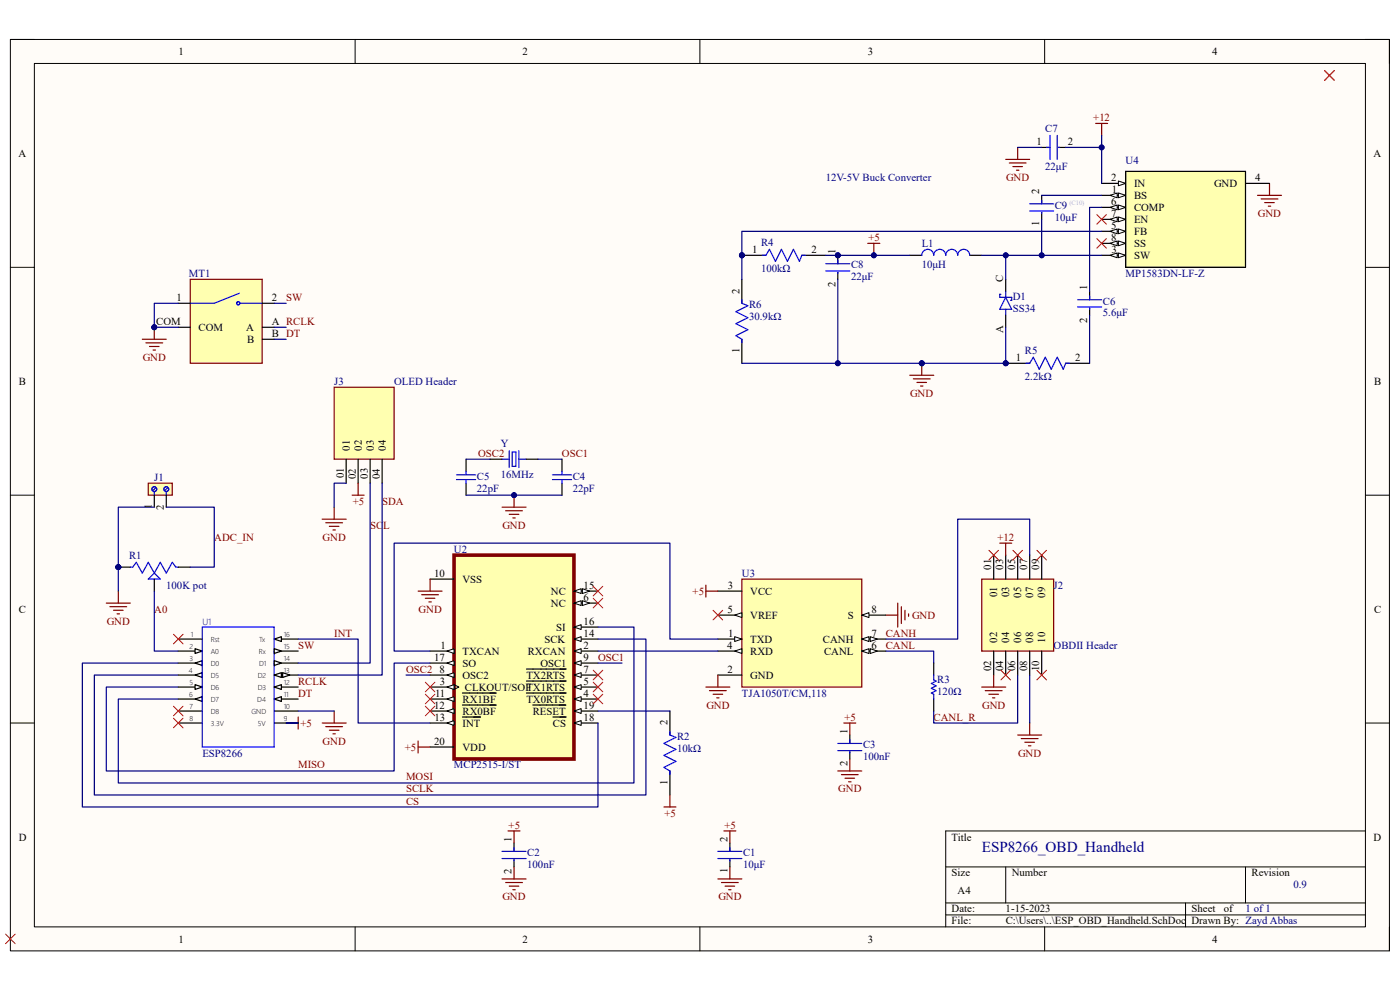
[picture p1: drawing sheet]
<svg xmlns="http://www.w3.org/2000/svg" width="297mm" height="210mm" viewBox="0 0 297 210" stroke-linecap="round" stroke-linejoin="round" font-family="sans-serif">
<path d="M2.2 8.4h292.6v193.3h-292.6z" fill-rule="evenodd" fill="#fffcf8"/>
<path d="M2.2 8.4h292.6v193.3h-292.6z" fill="none" stroke="#000" stroke-width=".21"/>
<path d="M7.3 13.5h282.4v183.1h-282.4z" fill-rule="evenodd" fill="#fffcf8"/>
<g fill="none" stroke="#000" stroke-width=".21">
<path d="M2.2 8.4h5.1M7.3 13.5h282.4v183.1h-282.4zM75.3 8.4v5.1M148.5 8.4v5.1M221.6 8.4v5.1M289.7 8.4h5.1v5.1M2.2 56.7h5.1M289.7 56.7h5.1M2.2 105h5.1M289.7 105.1h5.1M2.2 153.4h5.1M289.7 153.4h5.1"/>
<path d="M289.7 176.3h-89.1v20.3M75.3 196.6v5.1M148.5 196.6v5.1M200.6 183.9h89.1M200.6 191.5h89.1M200.6 194.1h89.1M213.4 183.9v7.6M221.6 196.6v5.1M251.5 191.5v5.1M264.2 183.9v7.6M294.8 196.6v5.1"/>
</g>
<path d="M96.3 117.8h25.5v43.2h-25.5z" fill-rule="evenodd" fill="#ffffb0"/>
<path d="M96.3 117.8h25.5v43.2h-25.5z" fill="none" stroke="#800000" stroke-width=".76"/>
<path d="M121.8 153.4h5.1" fill="none" stroke="#000" stroke-width=".25"/>
<path d="M121.8 153.4l1.5-.5v1z" fill="#f8fcff"/>
<path d="M121.8 153.4l1.5-.5v1z" fill="none" stroke="#000" stroke-width=".21"/>
<path d="M117.3 152.1h2.8M121.8 150.8h5.1" fill="none" stroke="#000" stroke-width=".25"/>
<path d="M121.8 150.8l1.5-.5v1z" fill="#f8fcff"/>
<path d="M121.8 150.8l1.5-.5v1z" fill="none" stroke="#000" stroke-width=".21"/>
<path d="M113 149.6h7M121.8 148.3h5.1" fill="none" stroke="#000" stroke-width=".25"/>
<path d="M121.8 148.3l1.5-.5v1z" fill="#f8fcff"/>
<path d="M121.8 148.3l1.5-.5v1z" fill="none" stroke="#000" stroke-width=".21"/>
<path d="M111.7 147h8.4M121.8 145.7h5.1" fill="none" stroke="#000" stroke-width=".25"/>
<path d="M121.8 145.7l1.5-.5v1.1z" fill="#f8fcff"/>
<path d="M121.8 145.7l1.5-.5v1.1z" fill="none" stroke="#000" stroke-width=".21"/>
<path d="M111.7 144.5h8.4M121.8 143.2h5.1" fill="none" stroke="#000" stroke-width=".25"/>
<path d="M121.8 143.2l1.5-.5v1z" fill="#f8fcff"/>
<path d="M121.8 143.2l1.5-.5v1z" fill="none" stroke="#000" stroke-width=".21"/>
<path d="M111.7 141.9h8.4M121.8 140.7h5.1" fill="none" stroke="#000" stroke-width=".25"/>
<path d="M121.8 140.7l1.5-.6v1.1z" fill="#f8fcff"/>
<path d="M121.8 140.7l1.5-.6v1.1z" fill="none" stroke="#000" stroke-width=".21"/>
<path d="M121.8 138.1h5.1" fill="none" stroke="#000" stroke-width=".25"/>
<path d="M121.8 138.1l1.5-.5v1z" fill="#f8fcff"/>
<path d="M121.8 138.1l1.5-.5v1z" fill="none" stroke="#000" stroke-width=".21"/>
<path d="M121.8 135.6h5.1" fill="none" stroke="#000" stroke-width=".25"/>
<path d="M121.8 135.6l1.5-.5v1z" fill="#f8fcff"/>
<path d="M121.8 135.6l1.5-.5v1z" fill="none" stroke="#000" stroke-width=".21"/>
<path d="M121.8 133h5.1" fill="none" stroke="#000" stroke-width=".25"/>
<path d="M121.8 133l1.5-.5v1z" fill="#f8fcff"/>
<path d="M121.8 133l1.5-.5v1z" fill="none" stroke="#000" stroke-width=".21"/>
<path d="M121.8 127.9h5.1" fill="none" stroke="#000" stroke-width=".25"/>
<path d="M121.8 127.9l1.5-.5v1z" fill="#f8fcff"/>
<path d="M121.8 127.9l1.5-.5v1z" fill="none" stroke="#000" stroke-width=".21"/>
<path d="M123.5 127.4l1.6 .5-1.6 .5z" fill="#f8fcff"/>
<path d="M123.5 127.4l1.6 .5-1.6 .5z" fill="none" stroke="#000" stroke-width=".21"/>
<path d="M121.8 125.4h5.1" fill="none" stroke="#000" stroke-width=".25"/>
<path d="M121.8 125.4l1.5-.5v1z" fill="#f8fcff"/>
<path d="M121.8 125.4l1.5-.5v1z" fill="none" stroke="#000" stroke-width=".21"/>
<path d="M123.5 124.9l1.6 .5-1.6 .5z" fill="#f8fcff"/>
<path d="M123.5 124.9l1.6 .5-1.6 .5z" fill="none" stroke="#000" stroke-width=".21"/>
<path d="M91.2 158.5h5.1M91.2 153.4h5.1" fill="none" stroke="#000" stroke-width=".25"/>
<path d="M94.8 153.4l1.5-.5v1z" fill="#f8fcff"/>
<path d="M94.8 153.4l1.5-.5v1z" fill="none" stroke="#000" stroke-width=".21"/>
<path d="M91.2 150.8h5.1M98.1 152.1h3.8" fill="none" stroke="#000" stroke-width=".25"/>
<path d="M94.8 150.8l1.5-.5v1z" fill="#f8fcff"/>
<path d="M94.8 150.8l1.5-.5v1z" fill="none" stroke="#000" stroke-width=".21"/>
<path d="M91.2 148.3h5.1M98.1 149.6h7.2" fill="none" stroke="#000" stroke-width=".25"/>
<path d="M94.8 148.3l1.5-.5v1z" fill="#f8fcff"/>
<path d="M94.8 148.3l1.5-.5v1z" fill="none" stroke="#000" stroke-width=".21"/>
<path d="M91.2 145.7h5.1M98.1 147h7.2" fill="none" stroke="#000" stroke-width=".25"/>
<path d="M94.8 145.7l1.5-.5v1.1z" fill="#f8fcff"/>
<path d="M94.8 145.7l1.5-.5v1.1zM96.3 145.2l1.1 .5-1.1 .6" fill="none" stroke="#000" stroke-width=".21"/>
<path d="M91.2 143.2h5.1" fill="none" stroke="#000" stroke-width=".25"/>
<path d="M94.8 143.2l1.5-.5v1z" fill="#f8fcff"/>
<path d="M94.8 143.2l1.5-.5v1z" fill="none" stroke="#000" stroke-width=".21"/>
<path d="M91.2 140.7h5.1" fill="none" stroke="#000" stroke-width=".25"/>
<path d="M94.8 140.7l1.5-.6v1.1z" fill="#f8fcff"/>
<path d="M94.8 140.7l1.5-.6v1.1z" fill="none" stroke="#000" stroke-width=".21"/>
<path d="M91.2 138.1h5.1" fill="none" stroke="#000" stroke-width=".25"/>
<path d="M94.8 138.1l1.5-.5v1z" fill="#f8fcff"/>
<path d="M94.8 138.1l1.5-.5v1z" fill="none" stroke="#000" stroke-width=".21"/>
<path d="M91.2 122.9h5.1" fill="none" stroke="#000" stroke-width=".25"/>
<path d="M157.4 122.9h25.4v22.9h-25.4z" fill-rule="evenodd" fill="#ffffb0"/>
<path d="M157.4 122.9h25.4v22.9h-25.4z" fill="none" stroke="#800000" stroke-width=".25"/>
<path d="M182.8 130.5h5.1" fill="none" stroke="#000" stroke-width=".25"/>
<path d="M182.8 130.5l1.6-.5v1z" fill="#f8fcff"/>
<path d="M182.8 130.5l1.6-.5v1z" fill="none" stroke="#000" stroke-width=".21"/>
<path d="M182.8 135.6h5.1" fill="none" stroke="#000" stroke-width=".25"/>
<path d="M182.8 135.6l1.6-.5v1z" fill="#f8fcff"/>
<path d="M182.8 135.6l1.6-.5v1z" fill="none" stroke="#000" stroke-width=".21"/>
<path d="M184.6 135.1l1.5 .5-1.5 .5z" fill="#f8fcff"/>
<path d="M184.6 135.1l1.5 .5-1.5 .5z" fill="none" stroke="#000" stroke-width=".21"/>
<path d="M182.8 138.1h5.1" fill="none" stroke="#000" stroke-width=".25"/>
<path d="M182.8 138.1l1.6-.5v1z" fill="#f8fcff"/>
<path d="M182.8 138.1l1.6-.5v1z" fill="none" stroke="#000" stroke-width=".21"/>
<path d="M184.6 137.6l1.5 .5-1.5 .5z" fill="#f8fcff"/>
<path d="M184.6 137.6l1.5 .5-1.5 .5z" fill="none" stroke="#000" stroke-width=".21"/>
<path d="M152.3 125.4h5.1M152.3 130.5h5.1" fill="none" stroke="#000" stroke-width=".25"/>
<path d="M155.9 130.5l1.5-.5v1z" fill="#f8fcff"/>
<path d="M155.9 130.5l1.5-.5v1z" fill="none" stroke="#000" stroke-width=".21"/>
<path d="M152.3 135.6h5.1" fill="none" stroke="#000" stroke-width=".25"/>
<path d="M155.9 135.1l1.5 .5-1.5 .5z" fill="#f8fcff"/>
<path d="M155.9 135.1l1.5 .5-1.5 .5z" fill="none" stroke="#000" stroke-width=".21"/>
<path d="M152.3 138.1h5.1" fill="none" stroke="#000" stroke-width=".25"/>
<path d="M155.9 138.1l1.5-.5v1z" fill="#f8fcff"/>
<path d="M155.9 138.1l1.5-.5v1z" fill="none" stroke="#000" stroke-width=".21"/>
<path d="M104 97.4h2.5M111.6 97.4h2.5M152.3 143.2h5.1" fill="none" stroke="#000" stroke-width=".25"/>
<path d="M106.5 97.4h1.5M108 95.6v3.6M108.7 95.9h.7v3h-.7zM110.1 97.4h1.5M110.1 95.6v3.6" fill="none" stroke="#00f" stroke-width=".25"/>
<path d="M31.5 102.5h5v2.5h-5z" fill-rule="evenodd" fill="#ffffb0"/>
<path d="M31.5 102.5h5v2.5h-5z" fill="none" stroke="#800000" stroke-width=".25"/>
<g fill="none" stroke="#00f" stroke-width=".25">
<path d="M32.7 104.3v.7M33 103.5l-.5 .5M35.3 104.3v.7M35.5 103.5l-.5 .5"/>
<circle cx="32.7" cy="103.8" r=".51"/>
<circle cx="35.3" cy="103.8" r=".51"/>
</g>
<path d="M32.7 105v2.6M35.3 105v2.6" fill="none" stroke="#000" stroke-width=".25"/>
<circle cx="25.1" cy="120.3" r=".51" fill="#000080"/>
<circle cx="25.1" cy="120.3" r=".51" fill="none" stroke="#000080" stroke-width=".21"/>
<path d="M27.6 120.3h.6l.7-1 1.3 2.3 1.3-2.3 1.2 2.3M31.5 122.9l1.2-1.3 1.3 1.3zM37.8 120.3h-.5l-.8-1-1.2 2.3-1.3-2.3-1.3 2.3" fill="none" stroke="#00f" stroke-width=".25"/>
<path d="M25.1 120.3h2.5" fill="none" stroke="#000" stroke-width=".25"/>
<circle cx="25.1" cy="120.3" r=".51" fill="#000080"/>
<circle cx="25.1" cy="120.3" r=".51" fill="none" stroke="#000080" stroke-width=".21"/>
<path d="M32.7 122.9v2.5M37.8 120.3h2.6" fill="none" stroke="#000" stroke-width=".25"/>
<g fill="none" stroke="#800000" stroke-width=".25">
<path d="M88.7 125.4h5.1M89.5 126.2h3.5M90.2 126.9h2.1M91 127.7h.5M91.2 122.9v2.5M149.8 125.4h2.5M149.8 124.1v2.6M60.7 153.4h2.6M63.3 152.1v2.6M88.7 157.2v2.5M88.7 158.5h2.5M149.8 145.7h5"/>
<path d="M150.5 146.5h3.6M151.3 147.3h2M152 148h.6M152.3 143.2v2.5"/>
</g>
<path d="M208.3 122.9h15.2v15.2h-15.2z" fill-rule="evenodd" fill="#ffffb0"/>
<path d="M208.3 122.9h15.2v15.2h-15.2zM68.3 153.4h5.1M69.1 154.1h3.6M69.9 154.9h2M70.6 155.7h.5M70.9 150.8v2.6" fill="none" stroke="#800000" stroke-width=".25"/>
<path d="M210.8 117.8v5.1M213.4 117.8v5.1M215.9 117.8v5.1M218.5 117.8v5.1M221 117.8v5.1M210.8 138.1v5.1M213.4 138.1v5.1M215.9 138.1v5.1M218.5 138.1v5.1M221 138.1v5.1M37.8 143.2h5.1" fill="none" stroke="#000" stroke-width=".25"/>
<path d="M41.4 143.2l1.5-.5v1z" fill="#f8fcff"/>
<path d="M37.8 145.7h5.1M41.4 143.2l1.5-.5v1z" fill="none" stroke="#000" stroke-width=".25"/>
<path d="M41.4 145.2l1.5 .5-1.5 .6z" fill="#f8fcff"/>
<path d="M37.8 138.1h5.1M41.4 145.2l1.5 .5-1.5 .6z" fill="none" stroke="#000" stroke-width=".25"/>
<path d="M41.4 137.6l1.5 .5-1.5 .5z" fill="#f8fcff"/>
<path d="M41.4 137.6l1.5 .5-1.5 .5zM37.8 140.7h5.1" fill="none" stroke="#000" stroke-width=".25"/>
<path d="M41.4 140.7l1.5-.6v1.1z" fill="#f8fcff"/>
<path d="M37.8 153.4h5.1M37.8 148.3h5.1M41.4 140.7l1.5-.6v1.1zM58.2 153.4h5.1" fill="none" stroke="#000" stroke-width=".25"/>
<path d="M41.4 148.3l1.5-.5v1z" fill="#f8fcff"/>
<path d="M58.2 135.6h5.1M37.8 150.8h5.1M41.4 148.3l1.5-.5v1z" fill="none" stroke="#000" stroke-width=".25"/>
<path d="M58.2 135.6l1.5-.5v1z" fill="#f8fcff"/>
<path d="M58.2 135.6l1.5-.5v1zM58.2 150.8h5.1M58.2 148.3h5.1" fill="none" stroke="#000" stroke-width=".25"/>
<path d="M58.2 148.3l1.5-.5v1z" fill="#f8fcff"/>
<path d="M37.8 135.6h5.1M58.2 148.3l1.5-.5v1zM58.2 140.7h5.1" fill="none" stroke="#000" stroke-width=".25"/>
<path d="M42.9 133h15.3v25.5h-15.3z" fill="none" stroke="#00f" stroke-width=".25"/>
<path d="M58.2 140.1l1.5 .6-1.5 .5z" fill="#f8fcff"/>
<path d="M58.2 138.1h5.1M58.2 140.1l1.5 .6-1.5 .5z" fill="none" stroke="#000" stroke-width=".25"/>
<path d="M58.2 137.6l1.5 .5-1.5 .5z" fill="#f8fcff"/>
<path d="M58.2 137.6l1.5 .5-1.5 .5zM58.2 145.7h5.1" fill="none" stroke="#000" stroke-width=".25"/>
<path d="M58.2 145.7l1.5-.5v1.1z" fill="#f8fcff"/>
<path d="M58.2 145.7l1.5-.5v1.1zM58.2 143.2h5.1" fill="none" stroke="#000" stroke-width=".25"/>
<path d="M58.2 143.2l1.5-.5v1z" fill="#f8fcff"/>
<path d="M58.2 143.2l1.5-.5v1z" fill="none" stroke="#000" stroke-width=".25"/>
<path d="M60 142.7l1.5 .5-1.5 .5z" fill="#f8fcff"/>
<path d="M60 142.7l1.5 .5-1.5 .5z" fill="none" stroke="#000" stroke-width=".25"/>
<path d="M22.6 127.9h5M23.3 128.7h3.6M24.1 129.5h2M24.8 130.2h.6M25.1 125.4v2.5" fill="none" stroke="#800000" stroke-width=".25"/>
<g fill="none" stroke="#f00" stroke-width=".21">
<path d="M36.8 134.6l2 2M38.8 134.6l-2 2M125.8 124.4l2.1 2M125.8 126.9l2.1 2.1M127.9 124.4l-2.1 2M127.9 126.9l-2.1 2.1M36.8 152.4l2 2M38.8 152.4l-2 2M90.2 144.7l2.1 2.1M90.2 147.3l2.1 2M90.2 149.8l2.1 2.1M92.3 144.7l-2.1 2.1"/>
<path d="M92.3 147.3l-2.1 2M92.3 149.8l-2.1 2.1M125.8 142.2l2.1 2M125.8 144.7l2.1 2.1M125.8 147.3l2.1 2M127.9 142.2l-2.1 2M127.9 144.7l-2.1 2.1M127.9 147.3l-2.1 2"/>
</g>
<path d="M70.9 82.1h12.7v15.3h-12.7z" fill-rule="evenodd" fill="#ffffb0"/>
<g fill="none" stroke="#800000" stroke-width=".25">
<path d="M232.4 26.2h2.6M233.7 26.2v2.5M269.3 38.9v2.5M266.8 41.4h5.1M267.5 42.2h3.6M268.3 43h2M269.1 43.7h.5M70.9 82.1h12.7v15.3h-12.7zM106.5 107.6h5.1M107.3 108.4h3.5M108 109.1h2.1M108.8 109.9h.5"/>
<path d="M109.1 105v2.6M212.1 115.2h2.5M213.4 115.2v2.6M208.3 145.8h5.1M209 146.5h3.6M209.8 147.3h2M210.6 148h.5M210.8 143.2v2.6M215.9 155.9h5.1M216.7 156.7h3.5M217.4 157.5h2.1M218.2 158.2h.5"/>
<path d="M218.5 153.4v2.5"/>
</g>
<path d="M73.4 97.4v5.1M76 97.4v5.1M78.5 97.4v5.1M81.1 97.4v5.1M98.9 97.4v2.6M119.2 97.4v2.6M98.9 102.5v2.5M119.2 102.5v2.5" fill="none" stroke="#000" stroke-width=".25"/>
<g fill="none" stroke="#f00" stroke-width=".21">
<path d="M281 15l2.1 2M283.1 15l-2.1 2M209.8 116.7l2 2.1M211.8 116.7l-2 2.1M214.9 116.7l2 2.1M216.9 116.7l-2 2.1M220 116.7l2 2.1M222 116.7l-2 2.1M151.3 129.5l2 2M153.3 129.5l-2 2M36.8 149.8l2 2.1M38.8 149.8l-2 2.1"/>
<path d="M212.3 142.2l2.1 2M214.4 142.2l-2.1 2M220 142.2l2 2M222 142.2l-2 2M1.2 198.2l2 2M3.2 198.2l-2 2"/>
</g>
<path d="M98.9 100v.7M119.2 100v.7M96.8 100.7h4.1M96.8 101.7h4.1M98.9 101.7v.8M117.2 100.7h4.1M117.2 101.7h4.1M119.2 101.7v.8" fill="none" stroke="#00f" stroke-width=".25"/>
<circle cx="109.1" cy="105" r=".51" fill="#000080"/>
<circle cx="109.1" cy="105" r=".51" fill="none" stroke="#000080" stroke-width=".21"/>
<path d="M68.3 110.1h5.1M69.1 110.9h3.6M69.9 111.7h2M70.6 112.4h.5M70.9 107.6v2.5M74.7 105h2.6M76 102.5v2.5" fill="none" stroke="#800000" stroke-width=".25"/>
<path d="M40.4 59.3h15.2v17.8h-15.2z" fill-rule="evenodd" fill="#ffffb0"/>
<path d="M40.4 59.3h15.2v17.8h-15.2z" fill="none" stroke="#800000" stroke-width=".25"/>
<g fill="none" stroke="#00f" stroke-width=".25">
<path d="M50.8 62.2l-5.3 2.1h-5.1M50.9 64.3h4.7"/>
<circle cx="50.5" cy="64.3" r=".33"/>
</g>
<path d="M37.8 64.3h2.6M37.8 69.4h2.6M55.6 64.3h2.6M55.6 69.4h2.6M55.6 72h2.6" fill="none" stroke="#000" stroke-width=".25"/>
<path d="M238.8 36.4h25.4v20.3h-25.4z" fill-rule="evenodd" fill="#ffffb0"/>
<path d="M238.8 36.4h25.4v20.3h-25.4z" fill="none" stroke="#800000" stroke-width=".21"/>
<path d="M238.8 36.4h25.4v20.3h-25.4zM264.2 38.9h5.1M233.7 54.2h5.1" fill="none" stroke="#000" stroke-width=".25"/>
<path d="M237.3 53.7l1.5 .5-1.5 .5z" fill="#f8fcff"/>
<path d="M237.3 53.7l1.5 .5-1.5 .5z" fill="none" stroke="#000" stroke-width=".21"/>
<path d="M235.5 54.2l1.5-.5v1z" fill="#f8fcff"/>
<path d="M235.5 54.2l1.5-.5v1z" fill="none" stroke="#000" stroke-width=".21"/>
<path d="M233.7 51.6h5.1" fill="none" stroke="#000" stroke-width=".25"/>
<path d="M237.3 51.1l1.5 .5-1.5 .5z" fill="#f8fcff"/>
<path d="M237.3 51.1l1.5 .5-1.5 .5z" fill="none" stroke="#000" stroke-width=".21"/>
<path d="M235.5 51.6l1.5-.5v1z" fill="#f8fcff"/>
<path d="M235.5 51.6l1.5-.5v1z" fill="none" stroke="#000" stroke-width=".21"/>
<path d="M233.7 49.1h5.1" fill="none" stroke="#000" stroke-width=".25"/>
<path d="M237.3 48.6l1.5 .5-1.5 .5z" fill="#f8fcff"/>
<path d="M237.3 48.6l1.5 .5-1.5 .5z" fill="none" stroke="#000" stroke-width=".21"/>
<path d="M235.5 49.1l1.5-.5v1z" fill="#f8fcff"/>
<path d="M235.5 49.1l1.5-.5v1z" fill="none" stroke="#000" stroke-width=".21"/>
<path d="M233.7 46.5h5.1" fill="none" stroke="#000" stroke-width=".25"/>
<path d="M237.3 46l1.5 .5-1.5 .5z" fill="#f8fcff"/>
<path d="M237.3 46l1.5 .5-1.5 .5z" fill="none" stroke="#000" stroke-width=".21"/>
<path d="M235.5 46.5l1.5-.5v1z" fill="#f8fcff"/>
<path d="M235.5 46.5l1.5-.5v1z" fill="none" stroke="#000" stroke-width=".21"/>
<path d="M233.7 44h5.1" fill="none" stroke="#000" stroke-width=".25"/>
<path d="M237.3 43.5l1.5 .5-1.5 .5z" fill="#f8fcff"/>
<path d="M237.3 43.5l1.5 .5-1.5 .5z" fill="none" stroke="#000" stroke-width=".21"/>
<path d="M235.5 44l1.5-.5v1z" fill="#f8fcff"/>
<path d="M235.5 44l1.5-.5v1z" fill="none" stroke="#000" stroke-width=".21"/>
<path d="M233.7 41.4h5.1" fill="none" stroke="#000" stroke-width=".25"/>
<path d="M237.3 40.9l1.5 .5-1.5 .6z" fill="#f8fcff"/>
<path d="M237.3 40.9l1.5 .5-1.5 .6z" fill="none" stroke="#000" stroke-width=".21"/>
<path d="M235.5 41.4l1.5-.5v1.1z" fill="#f8fcff"/>
<path d="M235.5 41.4l1.5-.5v1.1z" fill="none" stroke="#000" stroke-width=".21"/>
<path d="M233.7 38.9h5.1" fill="none" stroke="#000" stroke-width=".25"/>
<path d="M237.3 38.4l1.5 .5-1.5 .5z" fill="#f8fcff"/>
<path d="M237.3 38.4l1.5 .5-1.5 .5z" fill="none" stroke="#000" stroke-width=".21"/>
<path d="M30.2 72h5.1M31 72.7h3.5M31.7 73.5h2M32.5 74.3h.5M32.7 69.4v2.6" fill="none" stroke="#800000" stroke-width=".25"/>
<circle cx="32.7" cy="69.4" r=".51" fill="#000080"/>
<circle cx="32.7" cy="69.4" r=".51" fill="none" stroke="#000080" stroke-width=".21"/>
<path d="M232.7 50.6l2 2M234.7 50.6l-2 2" fill="none" stroke="#f00" stroke-width=".21"/>
<path d="M198.1 140.7v2.5M198.1 148.3v2.5" fill="none" stroke="#000" stroke-width=".25"/>
<path d="M198.1 143.2v1l.5 .3-1 .5 1 .5-1 .5 1 .5-1 .5 .5 .3v1" fill="none" stroke="#00f" stroke-width=".25"/>
<path d="M187.9 130.5h2.6M190.5 127.9v5.1M191.2 128.7v3.6M192 129.5v2M192.8 130.2v.5" fill="none" stroke="#800000" stroke-width=".25"/>
<circle cx="157.4" cy="54.2" r=".51" fill="#000080"/>
<circle cx="157.4" cy="54.2" r=".51" fill="none" stroke="#000080" stroke-width=".21"/>
<path d="M157.4 54.2h5.1" fill="none" stroke="#000" stroke-width=".25"/>
<circle cx="157.4" cy="54.2" r=".51" fill="#000080"/>
<circle cx="157.4" cy="54.2" r=".51" fill="none" stroke="#000080" stroke-width=".21"/>
<path d="M170.1 54.2h5.1" fill="none" stroke="#000" stroke-width=".25"/>
<path d="M161.7 54.2h.8l.7-1.3 1.3 2.5 1.3-2.5 1.3 2.5 1.2-2.5 1.3 2.5 .5-1.2h.8" fill="none" stroke="#00f" stroke-width=".25"/>
<circle cx="213.4" cy="77.1" r=".51" fill="#000080"/>
<circle cx="213.4" cy="77.1" r=".51" fill="none" stroke="#000080" stroke-width=".21"/>
<path d="M213.4 77.1h5.1" fill="none" stroke="#000" stroke-width=".25"/>
<circle cx="213.4" cy="77.1" r=".51" fill="#000080"/>
<circle cx="213.4" cy="77.1" r=".51" fill="none" stroke="#000080" stroke-width=".21"/>
<path d="M221 31.3h1.8M224.5 31.3h1.6M157.4 59.3v5M193 54.2h2.5M205.7 54.2h2.6M221 41.4v1.8M221 45v1.5M157.4 72v5.1M226.1 77.1h5.1M231.2 61.8v1.8M231.2 65.4v1.5" fill="none" stroke="#000" stroke-width=".25"/>
<g fill="none" stroke="#00f" stroke-width=".25">
<path d="M222 31.3h.8M222.8 28.7v5.1M224.3 28.7v5.1M224.5 31.3h.3M195.5 54.2a1.27 1.27 0 0 1 1.3-1.3 1.27 1.27 0 0 1 1.3 1.3 1.28 1.28 0 0 1 1.3-1.3 1.28 1.28 0 0 1 1.2 1.3 1.27 1.27 0 0 1 1.3-1.3 1.27 1.27 0 0 1 1.3 1.3 1.28 1.28 0 0 1 1.3-1.3 1.28 1.28 0 0 1 1.2 1.3M218.5 43.2h5M218.5 44.8h5M221 42.5v.7M221 45v.3M157.4 63.6v.7l1.3 .5-2.6 1.3 2.6 1.3-2.6 1.3 2.6 1.2-2.6 1.3 1.3 .8v.7M217.7 77.1h.8l.7-1.3 1.3 2.5 1.3-2.5 1.2 2.5 1.3-2.5 1.3 2.5 .5-1.2h.7M228.6 63.6h5.1"/>
<path d="M228.6 65.1h5.1M231.2 62.8v.8M231.2 65.4v.2"/>
</g>
<circle cx="177.7" cy="54.2" r=".51" fill="#000080"/>
<circle cx="177.7" cy="54.2" r=".51" fill="none" stroke="#000080" stroke-width=".21"/>
<path d="M177.7 54.2v1.7" fill="none" stroke="#000" stroke-width=".25"/>
<circle cx="177.7" cy="54.2" r=".51" fill="#000080"/>
<circle cx="177.7" cy="54.2" r=".51" fill="none" stroke="#000080" stroke-width=".21"/>
<path d="M177.7 57.7v1.6M213.4 59.3v2.5M213.4 66.9v2.5M142.1 150.8v5.1M180.3 155.9v1.8M180.3 159.5v1.5M109.1 178.8v1.8M142.1 163.6v5M154.8 178.8v1.8M109.1 182.4v1.5M154.8 182.4v1.5" fill="none" stroke="#000" stroke-width=".25"/>
<g fill="none" stroke="#00f" stroke-width=".25">
<path d="M175.2 55.9h5.1M175.2 57.5h5.1M177.7 55.2v.7M177.7 57.7v.3M212.3 62.4h-.2v.7h2.5v.6h-.2M213.4 63.1l1.2 2.5h-2.5zM213.4 61.8v1.3M213.4 65.6v1.3M142.1 155.2v.7l1.3 .5-2.5 1.3 2.5 1.3-2.5 1.2 2.5 1.3-2.5 1.3 1.2 .8v.7M177.7 157.7h5.1M177.7 159.2h5.1M180.3 156.9v.8"/>
<path d="M180.3 159.5v.2M109.1 179.8v.8M154.8 179.8v.8M106.5 180.6h5.1M106.5 182.1h5.1M109.1 182.4v.2M152.3 180.6h5.1M152.3 182.1h5.1M154.8 182.4v.2"/>
</g>
<g fill="none" stroke="#800000" stroke-width=".25">
<path d="M213.4 33.8h5.1M214.1 34.6h3.6M214.9 35.3h2M215.6 36.1h.6M215.9 31.3v2.5M184.1 51.6h2.5M185.4 51.6v2.6M179 153.4h2.6M180.3 153.4v2.5M107.8 176.3h2.5M109.1 176.3v2.5M140.9 171.2h2.5"/>
<path d="M142.1 168.6v2.6M153.6 176.3h2.5M154.8 176.3v2.5M177.7 163.6h5.1M178.5 164.3h3.6M179.3 165.1h2M180 165.9h.5M180.3 161v2.6M106.5 186.5h5.1M107.3 187.2h3.5M108 188h2.1M108.8 188.7h.5"/>
<path d="M109.1 183.9v2.6M152.3 186.5h5.1M153.1 187.2h3.5M153.8 188h2.1M154.6 188.7h.5M154.8 183.9v2.6"/>
</g>
<circle cx="185.4" cy="54.2" r=".51" fill="#000080"/>
<circle cx="185.4" cy="54.2" r=".51" fill="none" stroke="#000080" stroke-width=".21"/>
<path d="M193 79.6h5.1M195.5 77.1v2.5M193.8 80.4h3.5M194.5 81.1h2.1M195.3 81.9h.5" fill="none" stroke="#800000" stroke-width=".25"/>
<circle cx="195.5" cy="77.1" r=".51" fill="#000080"/>
<circle cx="195.6" cy="77.1" r=".51" fill="none" stroke="#000080" stroke-width=".21"/>
<path d="M32.7 107.6h-7.6v12.7M35.3 107.6h10.2v12.7h-5.1M63.3 150.8h7.6" fill="none" stroke="#000080" stroke-width=".25"/>
<circle cx="25.1" cy="120.3" r=".51" fill="#000080"/>
<circle cx="25.1" cy="120.3" r=".51" fill="none" stroke="#000080" stroke-width=".21"/>
<path d="M25.1 120.3v5.1" fill="none" stroke="#000080" stroke-width=".25"/>
<circle cx="25.1" cy="120.3" r=".51" fill="#000080"/>
<circle cx="25.1" cy="120.3" r=".51" fill="none" stroke="#000080" stroke-width=".21"/>
<path d="M98.9 97.4h5.1M114.1 97.4h5.1M98.9 105h20.3M32.7 125.4v12.7h5.1M218.5 143.2v10.2" fill="none" stroke="#000080" stroke-width=".25"/>
<circle cx="109.1" cy="105" r=".51" fill="#000080"/>
<circle cx="109.1" cy="105" r=".51" fill="none" stroke="#000080" stroke-width=".21"/>
<path d="M32.7 69.4h5.1M73.4 102.5h-2.5v5.1M37.8 140.7h-20.3v30.5h109.4v-17.8M86.2 143.2h5M126.9 140.7h5" fill="none" stroke="#000080" stroke-width=".25"/>
<circle cx="32.7" cy="69.4" r=".51" fill="#000080"/>
<circle cx="32.7" cy="69.4" r=".51" fill="none" stroke="#000080" stroke-width=".21"/>
<path d="M37.8 64.3h-5.1v5.1" fill="none" stroke="#000080" stroke-width=".25"/>
<circle cx="32.7" cy="69.4" r=".51" fill="#000080"/>
<circle cx="32.7" cy="69.4" r=".51" fill="none" stroke="#000080" stroke-width=".21"/>
<g fill="none" stroke="#000080" stroke-width=".25">
<path d="M226.1 31.3h7.6M58.2 69.4h2.5M58.2 72h2.5M58.2 64.3h2.5M78.5 102.5v38.2h-15.2M81.1 102.5v40.7h-17.8M218.5 117.8v-7.7h-15.3v25.5h-15.3M63.3 135.6h12.7v17.8h15.2M126.9 133h7.6v33.1h-109.4v-17.8h12.7M126.9 135.6h10.1v33h-117v-25.4h17.8M126.9 138.1h25.4M152.3 135.6h-10.2v-20.4h-58.5v22.9h7.6"/>
<path d="M187.9 138.1h10.2v2.6M60.7 153.4h2.6M91.2 140.7h-7.6v22.9h-61v-17.9h15.2M126.9 150.8h15.2M215.9 143.2v10.2h-17.8v-2.6"/>
</g>
<circle cx="233.7" cy="31.3" r=".51" fill="#000080"/>
<circle cx="233.7" cy="31.3" r=".51" fill="none" stroke="#000080" stroke-width=".21"/>
<path d="M215.9 31.3h5.1M233.7 28.7v10.2" fill="none" stroke="#000080" stroke-width=".25"/>
<circle cx="233.7" cy="31.3" r=".51" fill="#000080"/>
<circle cx="233.7" cy="31.3" r=".51" fill="none" stroke="#000080" stroke-width=".21"/>
<path d="M175.2 54.2h17.8" fill="none" stroke="#000080" stroke-width=".25"/>
<circle cx="185.4" cy="54.2" r=".51" fill="#000080"/>
<circle cx="185.4" cy="54.2" r=".51" fill="none" stroke="#000080" stroke-width=".21"/>
<circle cx="177.7" cy="54.2" r=".51" fill="#000080"/>
<circle cx="177.7" cy="54.2" r=".51" fill="none" stroke="#000080" stroke-width=".21"/>
<path d="M233.7 49.1h-76.3v5.1" fill="none" stroke="#000080" stroke-width=".25"/>
<circle cx="157.4" cy="54.2" r=".51" fill="#000080"/>
<circle cx="157.4" cy="54.2" r=".51" fill="none" stroke="#000080" stroke-width=".21"/>
<path d="M177.7 59.3v17.8h17.8" fill="none" stroke="#000080" stroke-width=".25"/>
<circle cx="195.5" cy="77.1" r=".51" fill="#000080"/>
<circle cx="195.6" cy="77.1" r=".51" fill="none" stroke="#000080" stroke-width=".21"/>
<circle cx="177.7" cy="77.1" r=".51" fill="#000080"/>
<circle cx="177.7" cy="77.1" r=".51" fill="none" stroke="#000080" stroke-width=".21"/>
<path d="M221 41.4h12.7M221 46.5v7.7" fill="none" stroke="#000080" stroke-width=".25"/>
<circle cx="221" cy="54.2" r=".51" fill="#000080"/>
<circle cx="221" cy="54.2" r=".51" fill="none" stroke="#000080" stroke-width=".21"/>
<path d="M213.4 69.4v7.7h-17.9" fill="none" stroke="#000080" stroke-width=".25"/>
<circle cx="195.5" cy="77.1" r=".51" fill="#000080"/>
<circle cx="195.6" cy="77.1" r=".51" fill="none" stroke="#000080" stroke-width=".21"/>
<circle cx="213.4" cy="77.1" r=".51" fill="#000080"/>
<circle cx="213.4" cy="77.1" r=".51" fill="none" stroke="#000080" stroke-width=".21"/>
<path d="M157.4 54.2v5.1M231.2 66.9v10.2" fill="none" stroke="#000080" stroke-width=".25"/>
<circle cx="157.4" cy="54.2" r=".51" fill="#000080"/>
<circle cx="157.4" cy="54.2" r=".51" fill="none" stroke="#000080" stroke-width=".21"/>
<path d="M157.4 77.1h20.3" fill="none" stroke="#000080" stroke-width=".25"/>
<circle cx="177.7" cy="77.1" r=".51" fill="#000080"/>
<circle cx="177.7" cy="77.1" r=".51" fill="none" stroke="#000080" stroke-width=".21"/>
<path d="M208.3 54.2h25.4" fill="none" stroke="#000080" stroke-width=".25"/>
<circle cx="213.4" cy="54.2" r=".51" fill="#000080"/>
<circle cx="213.4" cy="54.2" r=".51" fill="none" stroke="#000080" stroke-width=".21"/>
<circle cx="221" cy="54.2" r=".51" fill="#000080"/>
<circle cx="221" cy="54.2" r=".51" fill="none" stroke="#000080" stroke-width=".21"/>
<path d="M213.4 54.2v5.1" fill="none" stroke="#000080" stroke-width=".25"/>
<circle cx="213.4" cy="54.2" r=".51" fill="#000080"/>
<circle cx="213.4" cy="54.2" r=".51" fill="none" stroke="#000080" stroke-width=".21"/>
<path d="M233.7 44h-2.5v17.8" fill="none" stroke="#000080" stroke-width=".25"/>
<path d="M232.7 45.5l2 2.1M234.7 45.5l-2 2.1" fill="none" stroke="#f00" stroke-width=".21"/>
<text font-size="3.2" fill="#000080" x="208.3" y="180.6">ESP8266_OBD_Handheld</text>
<g font-size="2.3">
<text x="37.9" y="11.7">1</text>
<text x="110.9" y="11.7">2</text>
<text x="184.1" y="11.7">3</text>
<text x="257.1" y="11.7">4</text>
<text x="3.9" y="33.3">A</text>
<text x="219.9" y="30.7">1</text>
<text x="226.6" y="30.7">2</text>
<text x="291.4" y="33.3">A</text>
<text x="220.5" y="41.2" transform="rotate(-90 220.5 41.2)">2</text>
<text x="235.7" y="38.4">2</text>
<text x="235.9" y="40.9">1</text>
<text x="240.6" y="39.7">IN</text>
<text x="257.6" y="39.7">GND</text>
<text x="266.3" y="38.4">4</text>
<text x="220.5" y="47.9" transform="rotate(-90 220.5 47.9)">1</text>
<text x="235.7" y="46">7</text>
<text x="235.7" y="43.5">6</text>
<text x="240.6" y="47.3">EN</text>
<text x="240.6" y="44.7">COMP</text>
<text x="240.6" y="42.2">BS</text>
<text x="159.6" y="53.6">1</text>
<text x="172.1" y="53.6">2</text>
<text x="177.2" y="53.9" transform="rotate(-90 177.2 53.9)">1</text>
<text x="235.8" y="51.1">8</text>
<text x="235.8" y="48.6">5</text>
<text x="235.8" y="53.6">3</text>
<text x="240.6" y="52.4">SS</text>
<text x="240.6" y="49.8">FB</text>
<text x="212.9" y="59.8" transform="rotate(-90 212.9 59.8)">C</text>
<text x="240.6" y="54.9">SW</text>
<text x="37.5" y="63.8">1</text>
<text x="57.7" y="63.8">2</text>
<text x="156.9" y="62.3" transform="rotate(-90 156.9 62.3)">2</text>
<text x="177.2" y="60.8" transform="rotate(-90 177.2 60.8)">2</text>
<text x="230.7" y="61.6" transform="rotate(-90 230.7 61.6)">1</text>
<text x="33.1" y="68.9">COM</text>
<text x="42.1" y="70.2">COM</text>
<text x="52.2" y="70.2">A</text>
<text x="57.7" y="68.9">A RCLK</text>
<text x="57.7" y="71.5">B DT</text>
<text x="212.9" y="70.6" transform="rotate(-90 212.9 70.6)">A</text>
<text x="230.7" y="68.5" transform="rotate(-90 230.7 68.5)">2</text>
<text x="52.5" y="72.7">B</text>
<text x="156.9" y="74.9" transform="rotate(-90 156.9 74.9)">1</text>
<text x="215.5" y="76.5">1</text>
<text x="228.1" y="76.5">2</text>
<text x="4" y="81.6">B</text>
<text x="291.5" y="81.6">B</text>
<text x="74.2" y="95.6" transform="rotate(-90 74.2 95.6)">01</text>
<text x="76.8" y="95.6" transform="rotate(-90 76.8 95.6)">02</text>
<text x="79.3" y="95.6" transform="rotate(-90 79.3 95.6)">03</text>
<text x="81.8" y="95.6" transform="rotate(-90 81.8 95.6)">04</text>
<text x="72.9" y="101.5" transform="rotate(-90 72.9 101.5)">01</text>
<text x="75.5" y="101.6" transform="rotate(-90 75.5 101.6)">02</text>
<text x="78" y="101.6" transform="rotate(-90 78 101.6)">03</text>
<text x="80.6" y="101.6" transform="rotate(-90 80.6 101.6)">04</text>
<text x="32.2" y="107.9" transform="rotate(-90 32.2 107.9)">1</text>
<text x="34.8" y="108.1" transform="rotate(-90 34.8 108.1)">2</text>
<text x="92.1" y="122.3">10</text>
<text x="98.1" y="123.6">VSS</text>
<text x="123.8" y="124.9">15</text>
<text x="154.4" y="124.9">3</text>
<text x="210.3" y="120.8" transform="rotate(-90 210.3 120.8)">01</text>
<text x="212.9" y="120.8" transform="rotate(-90 212.9 120.8)">03</text>
<text x="215.4" y="120.8" transform="rotate(-90 215.4 120.8)">05</text>
<text x="217.9" y="120.8" transform="rotate(-90 217.9 120.8)">07</text>
<text x="220.5" y="120.8" transform="rotate(-90 220.5 120.8)">09</text>
<text x="4" y="130">C</text>
<text x="116.9" y="128.7">NC</text>
<text x="116.9" y="126.2">NC</text>
<text x="123.8" y="127.4">6</text>
<text x="154.3" y="130">5</text>
<text x="159.2" y="126.2">VCC</text>
<text x="159.2" y="131.2">VREF</text>
<text x="179.9" y="131.2">S</text>
<text x="184.9" y="130">8</text>
<text x="211.6" y="126.7" transform="rotate(-90 211.6 126.7)">01</text>
<text x="214.1" y="126.7" transform="rotate(-90 214.1 126.7)">03</text>
<text x="216.7" y="126.8" transform="rotate(-90 216.7 126.8)">05</text>
<text x="219.2" y="126.8" transform="rotate(-90 219.2 126.8)">07</text>
<text x="221.7" y="126.8" transform="rotate(-90 221.7 126.8)">09</text>
<text x="291.5" y="130">C</text>
<text x="93.4" y="137.6">1</text>
<text x="115.5" y="136.3">SCK</text>
<text x="118" y="133.8">SI</text>
<text x="123.8" y="137.6">2</text>
<text x="123.8" y="135">14</text>
<text x="123.8" y="132.5">16</text>
<text x="154.3" y="137.6">4</text>
<text x="154.5" y="135">1</text>
<text x="159.2" y="136.3">TXD</text>
<text x="174.6" y="136.3">CANH</text>
<text x="184.9" y="135">7</text>
<text x="184.9" y="137.6">6</text>
<text x="211.6" y="136.3" transform="rotate(-90 211.6 136.3)">02</text>
<text x="214.1" y="136.3" transform="rotate(-90 214.1 136.3)">04</text>
<text x="216.7" y="136.3" transform="rotate(-90 216.7 136.3)">06</text>
<text x="219.2" y="136.3" transform="rotate(-90 219.2 136.3)">08</text>
<text x="221.7" y="136.3" transform="rotate(-90 221.7 136.3)">10</text>
<text x="92.1" y="140.1">17</text>
<text x="93.3" y="142.7">8</text>
<text x="98.1" y="144">OSC2</text>
<text x="98.1" y="141.4">SO</text>
<text x="98.1" y="138.9">TXCAN</text>
<text x="111.7" y="144">TX2RTS</text>
<text x="112" y="138.9">RXCAN</text>
<text x="114.6" y="141.4">OSC1</text>
<text x="123.8" y="142.7">7</text>
<text x="123.8" y="140.1">9</text>
<text x="154.3" y="142.7">2</text>
<text x="159.2" y="138.9">RXD</text>
<text x="159.2" y="144">GND</text>
<text x="174.8" y="138.9">CANL</text>
<text x="210.3" y="142.4" transform="rotate(-90 210.3 142.4)">02</text>
<text x="212.9" y="142.4" transform="rotate(-90 212.9 142.4)">04</text>
<text x="215.4" y="142.4" transform="rotate(-90 215.4 142.4)">06</text>
<text x="217.9" y="142.3" transform="rotate(-90 217.9 142.3)">08</text>
<text x="220.5" y="142.4" transform="rotate(-90 220.5 142.4)">10</text>
<text x="92.3" y="147.8">11</text>
<text x="93.3" y="145.2">3</text>
<text x="98.1" y="149.1">RX1BF</text>
<text x="98.6" y="146.5">CLKOUT/SOF</text>
<text x="111.7" y="149.1">TX0RTS</text>
<text x="111.7" y="146.5">TX1RTS</text>
<text x="123.8" y="147.8">4</text>
<text x="123.8" y="145.2">5</text>
<text x="92.1" y="150.3">12</text>
<text x="92.2" y="152.9">13</text>
<text x="98.1" y="154.1">INT</text>
<text x="98.1" y="151.6">RX0BF</text>
<text x="113" y="151.6">RESET</text>
<text x="117.3" y="154.1">CS</text>
<text x="123.8" y="152.9">18</text>
<text x="123.8" y="150.3">19</text>
<text x="141.6" y="153.9" transform="rotate(-90 141.6 153.9)">2</text>
<text x="179.8" y="155.7" transform="rotate(-90 179.8 155.7)">1</text>
<text x="92.1" y="157.9">20</text>
<text x="98.1" y="159.2">VDD</text>
<text x="141.6" y="166.5" transform="rotate(-90 141.6 166.5)">1</text>
<text x="179.8" y="162.6" transform="rotate(-90 179.8 162.6)">2</text>
<text x="4" y="178.3">D</text>
<text x="108.5" y="178.6" transform="rotate(-90 108.5 178.6)">1</text>
<text x="154.3" y="178.6" transform="rotate(-90 154.3 178.6)">2</text>
<text x="201.9" y="178.3">Title</text>
<text x="291.4" y="178.3">D</text>
<text x="108.5" y="185.5" transform="rotate(-90 108.5 185.5)">2</text>
<text x="154.3" y="185.3" transform="rotate(-90 154.3 185.3)">1</text>
<text x="201.9" y="185.9">Size</text>
<text x="214.6" y="185.9">Number</text>
<text x="265.5" y="185.9">Revision</text>
<text x="203.2" y="189.7">A4</text>
<text x="201.9" y="193.5">Date:</text>
<text x="201.9" y="196.1">File:</text>
<text x="213.3" y="193.5">1-15-2023</text>
<text x="213.4" y="196.1">C:\Users\..\ESP_OBD_Handheld.SchDoc Drawn By: Zayd Abbas</text>
<text x="252.8" y="193.5">Sheet</text>
<text x="259.6" y="193.5">of</text>
<text x="37.9" y="199.9">1</text>
<text x="110.9" y="199.9">2</text>
<text x="184.1" y="199.9">3</text>
<text x="257.1" y="199.9">4</text>
</g>
<g font-size="2.3" fill="#000080">
<text x="221.7" y="27.9">C7</text>
<text x="238.8" y="34.8">U4</text>
<text x="175.2" y="38.4">12V-5V Buck Converter</text>
<text x="221.7" y="36.1">22μF</text>
<text x="223.8" y="44.2">C9</text>
<text x="223.8" y="46.8">10μF</text>
<text x="161.5" y="52.1">R4</text>
<text x="195.5" y="52.4">L1</text>
<text x="40.1" y="58.7">MT1</text>
<text x="161.5" y="57.7">100kΩ</text>
<text x="180.6" y="56.9">C8</text>
<text x="180.6" y="59.5">22μF</text>
<text x="195.5" y="56.9">10μH</text>
<text x="238.8" y="58.7">MP1583DN-LF-Z</text>
<text x="158.9" y="65.4">R6</text>
<text x="214.9" y="63.6">D1</text>
<text x="234" y="64.6">C6</text>
<text x="158.9" y="67.9">30.9kΩ</text>
<text x="214.9" y="66.1">SS34</text>
<text x="234" y="67.1">5.6μF</text>
<text x="217.4" y="75">R5</text>
<text x="70.9" y="81.6">J3</text>
<text x="83.6" y="81.6">OLED Header</text>
<text x="217.4" y="80.6">2.2kΩ</text>
<text x="106.3" y="94.9">Y</text>
<text x="32.7" y="102">J1</text>
<text x="101.2" y="101.7">C5</text>
<text x="106.3" y="101.5">16MHz</text>
<text x="121.5" y="101.7">C4</text>
<text x="101.2" y="104.3">22pF</text>
<text x="121.5" y="104.3">22pF</text>
<text x="27.4" y="118.5">R1</text>
<text x="96.3" y="117.3">U2</text>
<text x="35.3" y="124.9">100K pot</text>
<text x="157.4" y="122.3">U3</text>
<text x="223.5" y="124.9">J2</text>
<text x="223.5" y="137.6">OBDII Header</text>
<text x="157.4" y="147.8">TJA1050T/CM,118</text>
<text x="198.8" y="145">R3</text>
<text x="198.8" y="147.5">120Ω</text>
<text x="42.9" y="160.5">ESP8266</text>
<text x="143.6" y="156.9">R2</text>
<text x="143.6" y="159.5">10kΩ</text>
<text x="183.1" y="158.7">C3</text>
<text x="183.1" y="161.2">100nF</text>
<text x="96.3" y="163">MCP2515-I/ST</text>
<text x="111.8" y="181.6">C2</text>
<text x="111.8" y="184.1">100nF</text>
<text x="157.6" y="181.6">C1</text>
<text x="157.6" y="184.1">10μF</text>
<text x="274.4" y="188.5">0.9</text>
<text x="264.2" y="193.5">1 of 1</text>
</g>
<g font-size="2.3" fill="#800000">
<text x="231.9" y="25.7">+12</text>
<text x="213.4" y="38.4">GND</text>
<text x="266.9" y="46">GND</text>
<text x="184.2" y="51.1">+5</text>
<text x="60.7" y="63.8">SW</text>
<text x="30.3" y="76.5">GND</text>
<text x="193.1" y="84.2">GND</text>
<text x="101.4" y="96.9">OSC2</text>
<text x="119.2" y="96.9">OSC1</text>
<text x="74.8" y="107.1">+5</text>
<text x="81.1" y="107.1">SDA</text>
<text x="78.5" y="112.1">SCL</text>
<text x="106.6" y="112.1">GND</text>
<text x="45.5" y="114.7">ADC_IN</text>
<text x="68.5" y="114.7">GND</text>
<text x="211.6" y="114.7">+12</text>
<text x="32.7" y="130">A0</text>
<text x="88.8" y="130">GND</text>
<text x="146.9" y="126.2">+5</text>
<text x="193.5" y="131.2">GND</text>
<text x="22.6" y="132.5">GND</text>
<text x="63.2" y="137.6">SW</text>
<text x="70.9" y="135">INT</text>
<text x="187.9" y="135">CANH</text>
<text x="187.9" y="137.6">CANL</text>
<text x="86.1" y="142.7">OSC2</text>
<text x="126.9" y="140.1">OSC1</text>
<text x="63.2" y="145.2">RCLK</text>
<text x="63.2" y="147.8">DT</text>
<text x="63.8" y="154.1">+5</text>
<text x="149.9" y="150.3">GND</text>
<text x="179.2" y="152.9">+5</text>
<text x="198.1" y="152.9">CANL_R</text>
<text x="208.4" y="150.3">GND</text>
<text x="68.5" y="157.9">GND</text>
<text x="85.9" y="159.2">+5</text>
<text x="216" y="160.5">GND</text>
<text x="63.2" y="163">MISO</text>
<text x="86.1" y="165.6">MOSI</text>
<text x="86.1" y="168.1">SCLK</text>
<text x="86.1" y="170.7">CS</text>
<text x="141" y="173.2">+5</text>
<text x="177.8" y="168.1">GND</text>
<text x="107.9" y="175.8">+5</text>
<text x="153.7" y="175.8">+5</text>
<text x="106.6" y="191">GND</text>
<text x="152.4" y="191">GND</text>
</g>
<text font-size="1.9" fill="#000080" x="42.9" y="132.5">U1</text>
<g font-size="1.5">
<text x="40.2" y="137.7">2</text>
<text x="40.5" y="135.2">1</text>
<text x="44.7" y="136.2">Rst</text>
<text x="55" y="136.2">Tx</text>
<text x="60.2" y="135.2">16</text>
<text x="60.2" y="137.7">15</text>
<text x="40.1" y="142.8">4</text>
<text x="40.2" y="140.3">3</text>
<text x="44.7" y="143.8">D5</text>
<text x="44.7" y="138.7">A0</text>
<text x="44.7" y="141.3">D0</text>
<text x="54.7" y="143.8">D2</text>
<text x="54.9" y="138.7">Rx</text>
<text x="54.9" y="141.3">D1</text>
<text x="60.2" y="140.3">14</text>
<text x="60.2" y="142.8">13</text>
<text x="40.1" y="147.9">6</text>
<text x="40.2" y="145.3">5</text>
<text x="44.7" y="146.3">D6</text>
<text x="44.7" y="148.9">D7</text>
<text x="54.6" y="148.9">D4</text>
<text x="54.7" y="146.3">D3</text>
<text x="60.2" y="147.9">11</text>
<text x="60.2" y="145.3">12</text>
<text x="40.2" y="153">8</text>
<text x="40.2" y="150.4">7</text>
<text x="44.7" y="154">3.3V</text>
<text x="44.7" y="151.5">D8</text>
<text x="53.3" y="151.5">GND</text>
<text x="54.7" y="154">5V</text>
<text x="60.2" y="153">9</text>
<text x="60.2" y="150.4">10</text>
</g>
<text font-size="1.4" fill="#b2b0d4" x="226.9" y="43.4">(C10)</text>
</svg>
